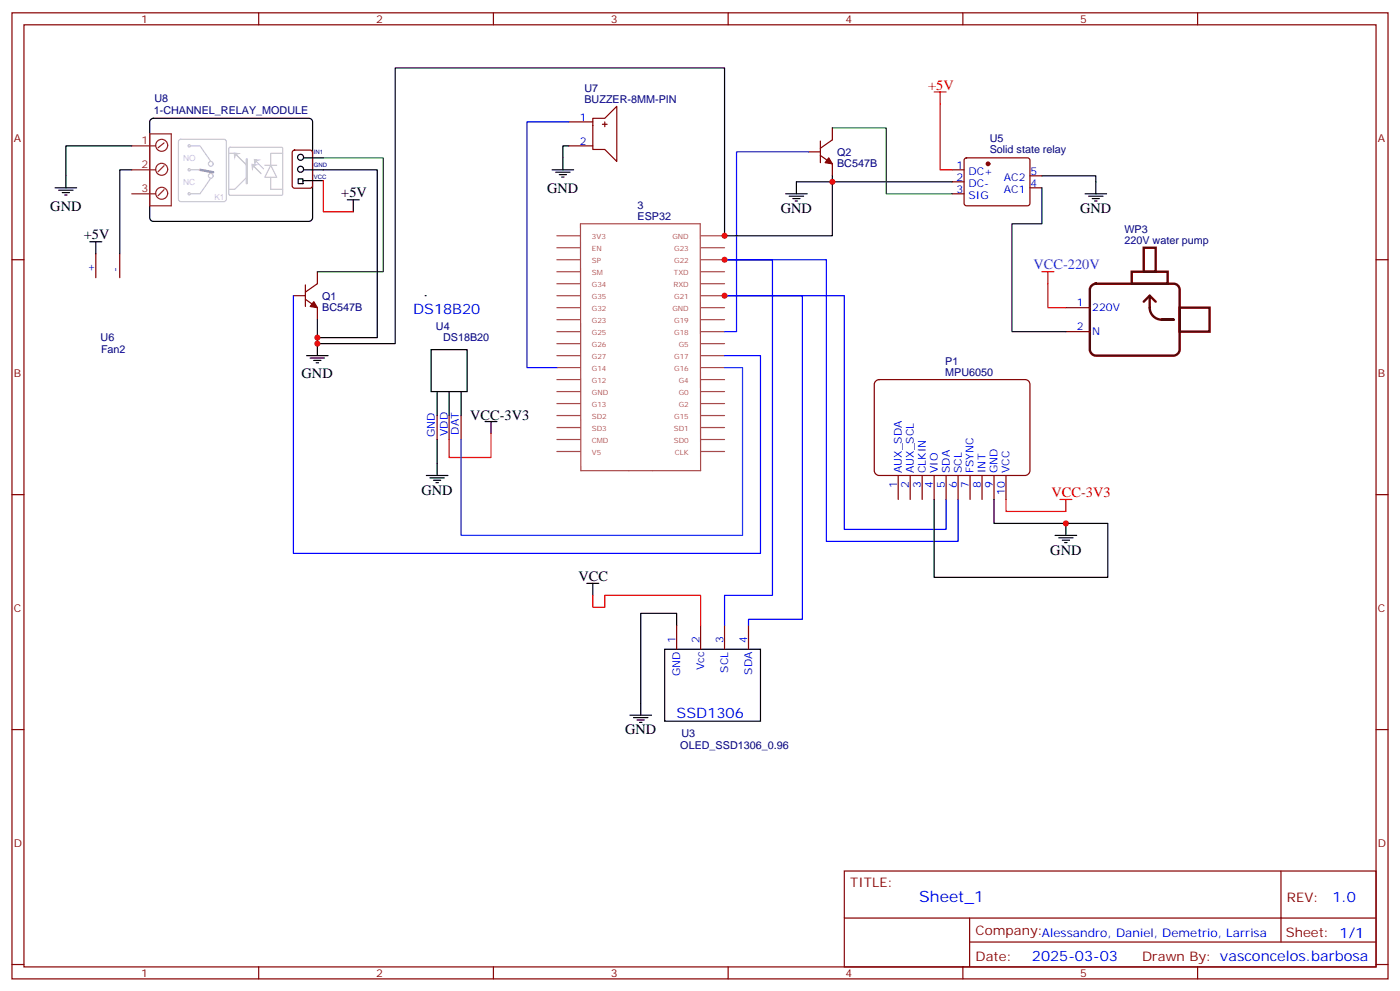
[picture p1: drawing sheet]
<svg xmlns="http://www.w3.org/2000/svg" width="412mm" height="292mm" viewBox="0 0 412 292" stroke-linecap="round" stroke-linejoin="round" font-family="sans-serif">
<g fill="none" stroke="#870000" stroke-width=".35">
<path d="M3.5 3.8h405.4v284.3h-405.4zM7.1 7.3h398.2v277.3h-398.2zM76.2 3.8v3.5M145.3 3.8v3.5M214.5 3.8v3.5M283.6 3.8v3.5M352.8 3.8v3.5M167.6 35.9h7M174.6 34.8h3.6l3.5-3.5v16.2l-3.5-3.5h-3.6zM177.4 36.6h1.5M178.2 35.9v1.4M245.2 37.6v3.6l-3.5 2.4"/>
<path d="M86.3 44.4l.5-.2h4.6l.6 .4 .1 10.1-.5 .6-4.8 .1-.7-.5v-10zM167.6 42.9h7M238.1 44.7h3.6M241.7 41.5v6.4M241.7 45.8l3.5 2.4v3.6M280.5 50h3.5M280.5 53.5h3.5M280.5 57h3.5M284.2 46.7l.5-.2h18l.5 .2 .2 .5-.1 12.9-.6 .5-18.3-.1-.4-.6v-12.7zM303.4 55.3h3.5M303.4 51.8h3.5M3.5 76.4h3.6"/>
<path d="M28.2 74.7v7M35.3 74.7v7M93.5 80v3.5l-3.5 2.5M405.3 76.4h3.6M86.4 87h3.6M90 83.9v6.3M90 88.1l3.5 2.5v3.5M314 90.6h7M314 97.6h7M128.8 122.3v7.1M132.3 122.3v7.1M135.8 122.3v7.1"/>
<path d="M3.5 145.6h3.6M405.3 145.6h3.6M199.3 184v7.1M206.4 184v7.1M213.4 184v7.1M220.5 184v7.1M3.5 214.7h3.6M405.3 214.7h3.6M248.7 256.4h156.6v28.2h-156.6zM377.3 256.4v20.9M248.7 270.2h156.5M285.6 277.3h119.6"/>
<path d="M285.6 270.2v14.1M3.5 283.9h3.6M76.2 284.6v3.5M145.3 284.6v3.5M214.5 284.6v3.5M283.6 284.6v3.5M352.8 284.6v3.5M405.3 283.9h3.6"/>
</g>
<g fill="none" stroke="#000" stroke-width=".35">
<path d="M44.3 35.3l.9-.5h45.8l.6 .2 .5 .9v28.2l-.3 .6-.8 .5h-45.8l-.7-.3-.4-.8v-28.2zM87.8 52.6h1.4v1.5h-1.4zM89.3 53.2h5.9M89.6 46.5h5.6M89.6 50h5.6M90.3 104.7h6.4M91.4 105.4h4.2M92.4 106.1h2.1M93.1 106.8h.7M93.5 101.1v3.6M127 102.9h10.6v12.4h-10.6zM128.8 115.3v7"/>
<path d="M132.3 115.3v7M135.8 115.3v7M125.6 139.9h6.3M128.8 129.4v10.5M142.9 124.1h3.5M144.6 124.1v3.5M126.6 140.7h4.3M127.7 141.4h2.1M128.4 142.1h.7M172.9 171.7h3.5M174.6 171.7v3.5M195.8 191.1h28.2v21.2h-28.2z"/>
<path d="M199.3 184v-3.5h-10.6v30M185.6 210.5h6.3M186.6 211.2h4.3M187.7 211.9h2.1M188.4 212.6h.7"/>
<circle cx="88.5" cy="49.8" r=".88"/>
<circle cx="88.5" cy="46.3" r=".88"/>
</g>
<circle cx="125.2" cy="87" r=".18" fill="#000"/>
<g fill="#870000" stroke="#870000" stroke-width=".35">
<path d="M92.4 88.8l1.1 1.8-2.1-.4z"/>
<path d="M244.1 46.5l1.1 1.7-2.1-.3z"/>
<circle cx="291" cy="48.2" r=".53"/>
</g>
<path d="M144.6 127.6v7.1h-12.3v-5.3M174.6 175.2v3.6h3.6v-3.6h28.2v8.8" fill="none" stroke="#f00" stroke-width=".35"/>
<path d="M333.4 80h10.6v3.5h-10.6zM336.9 72.9h3.5v7.1h-3.5zM321.6 84l1.2-.5h22.9a1.76 1.76 0 0 1 1.8 1.8v17.6a1.89 1.89 0 0 1-1.8 1.8h-22.9a1.89 1.89 0 0 1-1.8-1.8v-17.6zM338.7 87l-1.8 1.8M340.4 88.8l-1.7-1.8v3.6a3.5 3.5 0 0 0 3.5 3.5M342.2 94.1h3.5h-3.5M347.5 90.6h8.8v7h-8.8z" fill="none" stroke="#600" stroke-width=".71"/>
<g fill="none" stroke="#8c2424" stroke-width=".35">
<path d="M44.1 39.4h6.3v21.2h-6.3M44.1 39.2v21.2M38.8 50h7.1M38.8 42.9h7.1M38.8 57h7.1M48.3 55.8l-1.7 1.8M48.3 48.8l-1.7 1.7M48.3 42.1l-1.7 1.4"/>
<circle cx="47.6" cy="56.9" r="1.76"/>
<circle cx="47.6" cy="49.8" r="1.76"/>
<circle cx="47.6" cy="42.8" r="1.76"/>
</g>
<g fill="none" stroke="#ccc" stroke-width=".35">
<path d="M52.8 41.2l.5-.2h12.7l.5 .2 .2 .5v16.9l-.3 .5-.4 .2h-12.7l-.5-.2-.2-.5v-16.9zM56.1 42.9h2.8l3.2 4.6M56.1 50h2.8M62.1 52.5l-3.2 4.5h-2.8"/>
<circle cx="55.7" cy="42.9" r=".35"/>
<circle cx="55.7" cy="57" r=".35"/>
<circle cx="55.7" cy="50" r=".35"/>
<circle cx="62.1" cy="48.2" r=".71"/>
<circle cx="62.1" cy="51.8" r=".71"/>
</g>
<path d="M58.9 50l3.9 .7" fill="none" stroke="#999" stroke-width=".71"/>
<g fill="#ccc">
<path d="M68.8 44.9l2.2 .2-1.4 .5-.5 1.5z"/>
<path d="M74 48.2l2.3 .2-1.5 .5-.5 1.5z"/>
<path d="M74.7 46.8l2.3 .2-1.5 .5-.5 1.5z"/>
</g>
<path d="M67.4 45.1h1.8l3.5 3.6v3.5l-3.5 3.5h-1.8M67.5 43.5l.3-.1h15.3l.2 .3-.1 13.6-.3 .2-15.3-.1-.2-.3zM74.8 49l2.1 2.1M75.5 47.6l2.1 2.1M78 48.7h3.5M79.7 48.7l1.8 3.5h-3.5zM79.7 52.2v3.5h3.6M83.3 45.1h-3.6v3.6" fill="none" stroke="#ccc" stroke-width=".35"/>
<path d="M72.7 46.9v7" fill="none" stroke="#ccc" stroke-width=".71"/>
<g fill="none" stroke="#a64a4a" stroke-width=".35">
<path d="M164 76.4h7M164 69.4h7M164 72.9h7M164 80h7M171 65.9h35.3l.1 72.6h-35.3zM206.5 76.4h6.9M206.5 69.4h6.9M206.5 72.9h6.9M206.5 80h6.9M164 83.5h7M164 97.6h7M164 94.1h7"/>
<path d="M164 87h7M164 90.6h7M206.5 83.5h6.9M206.5 97.6h6.9M206.5 94.1h6.9M206.5 87h6.9M206.5 90.6h6.9M164 118.8h7M164 104.7h7M164 101.1h7M164 108.2h7M164 111.7h7"/>
<path d="M164 115.3h7M206.5 118.8h6.9M206.5 104.7h6.9M206.5 101.1h6.9M206.5 108.2h6.9M206.5 111.7h6.9M206.5 115.3h6.9M164 129.4h7M164 132.9h7M164 125.8h7M164 122.3h7M206.5 129.4h6.9"/>
<path d="M206.5 132.9h6.9M206.5 125.8h6.9M206.5 122.3h6.9"/>
</g>
<path d="M213.4 108.2h5.3v49.4h-82.9v-28.2" fill="none" stroke="#03f" stroke-width=".35"/>
<path d="M167.6 35.9h-12.4v72.3h8.8M86.4 87v75.9h137.6v-58.2h-10.6M278.7 147v8.8h-30v-68.8h-35.3h23v95.3h-15.9v1.7M282.2 147v12.3h-38.8v-82.9h-30h14.1v98.8h-14.1v8.8" fill="none" stroke="#00f" stroke-width=".35"/>
<g fill="none" stroke="#000" stroke-width=".35">
<path d="M16.2 55.3h6.4M17.3 56h4.2M18.3 56.7h2.2M19 57.4h.8M38.8 50h-3.5v24.7M38.8 42.9h-19.4v12.4M95.2 50h15.9v49.4h-17.6M102.3 58.8h3.5M104.1 58.8v3.5M162.6 50h6.4M163.7 50.7h4.2M164.7 51.4h2.2"/>
<path d="M165.5 52.1h.7M167.6 42.9h-1.8v7.1M231.4 57h6.4M232.5 57.7h4.2M233.5 58.5h2.2M234.2 59.2h.7M245.2 51.8v17.6h-31.8v-49.4h-97v81.1h-22.9M280.5 53.5h-45.9v3.5M306.9 51.8h15.9v5.2M319.6 57h6.4M320.7 57.7h4.2M321.7 58.5h2.1"/>
<path d="M322.4 59.2h.7M26.5 71.2h3.5M28.2 71.2v3.5"/>
</g>
<path d="M275.2 27.1h3.5M276.9 27.1v22.9h3.6M95.2 53.2v9.1h8.9M306.9 80h3.5M308.7 80v10.6h5.3" fill="none" stroke="#f00" stroke-width=".35"/>
<path d="M306.9 55.3v10.6h-8.8v31.7h15.9M93.5 94.1v7" fill="none" stroke="#003" stroke-width=".35"/>
<path d="M238.1 44.7h-21.1v52.9h-3.6" fill="none" stroke="#30f" stroke-width=".35"/>
<path d="M245.2 37.6h15.9v19.4h19.4M95.2 46.5h17.7v33.5h-19.4" fill="none" stroke="#008700" stroke-width=".35"/>
<path d="M257.8 112.3l1.1-.6h43.1a1.41 1.41 0 0 1 1.4 1.4v25.4a1.51 1.51 0 0 1-1.4 1.4h-43.1a1.51 1.51 0 0 1-1.4-1.4v-25.4z" fill="#fff" stroke="#800000" stroke-width=".35"/>
<path d="M264.6 139.9v7.1M268.1 139.9v7.1M271.6 139.9v7.1M275.2 139.9v7.1M278.7 139.9v7.1M282.2 139.9v7.1M285.8 139.9v7.1M289.3 139.9v7.1M292.8 139.9v7.1M296.3 139.9v7.1" fill="none" stroke="#870000" stroke-width=".35"/>
<path d="M296.3 147v3.5h17.7v-3.5M312.2 147h3.5" fill="none" stroke="#f00" stroke-width=".35"/>
<path d="M275.2 147v22.9h51.1v-15.8h-33.5v-7.1M310.8 157.6h6.3M311.9 158.3h4.2M312.9 159h2.1M313.6 159.7h.7M314 154.1v3.5" fill="none" stroke="#000" stroke-width=".35"/>
<g fill="#c00">
<circle cx="245.2" cy="53.5" r=".88"/>
<circle cx="93.5" cy="101.1" r=".88"/>
<circle cx="213.4" cy="69.4" r=".88"/>
<circle cx="93.5" cy="99.4" r=".88"/>
<circle cx="213.4" cy="76.4" r=".88"/>
<circle cx="213.4" cy="87" r=".88"/>
<circle cx="314" cy="154.1" r=".88"/>
</g>
<text font-size="4.6" fill="#00f" x="270.8" y="265.4">Sheet_1</text>
<g font-size="4.2" fill="#f00">
<text x="273.4" y="26.4">+5V</text>
<text x="309.7" y="146.3">VCC-3V3</text>
</g>
<g font-size="4.2">
<text x="100.5" y="58.1">+5V</text>
<text x="161.2" y="56.7">GND</text>
<text x="14.8" y="62">GND</text>
<text x="230" y="62.7">GND</text>
<text x="318.2" y="62.7">GND</text>
<text x="24.7" y="70.4">+5V</text>
<text x="88.8" y="111.4">GND</text>
<text x="138.5" y="123.7">VCC-3V3</text>
<text x="124.2" y="145.6">GND</text>
<text x="309.4" y="163.2">GND</text>
<text x="170.4" y="171">VCC</text>
<text x="184.1" y="216.1">GND</text>
</g>
<text font-size="4.2" fill="#60f" x="304.4" y="79.3">VCC-220V</text>
<g font-size="4.2" fill="#00f">
<text x="121.7" y="92.3">DS18B20</text>
<text x="199.3" y="211.2">SSD1306</text>
<text x="392.5" y="265.6">1.0</text>
<text x="304" y="283">2025-03-03</text>
</g>
<g font-size="3.9" fill="#800">
<text x="250.5" y="260.9">TITLE:</text>
<text x="379.1" y="265.6">REV:</text>
<text x="287.4" y="275.1">Company:Alessandro, Daniel, Demetrio, Larrisa</text>
<text x="378.7" y="275.8">Sheet: 1/1</text>
<text x="287.4" y="282.8">Date:</text>
<text x="336.4" y="282.9">Drawn By: vasconcelos.barbosa</text>
</g>
<g font-size="3.2" fill="#800">
<text x="41.6" y="6.8">1</text>
<text x="110.8" y="6.8">2</text>
<text x="179.9" y="6.8">3</text>
<text x="249.1" y="6.8">4</text>
<text x="318.2" y="6.8">5</text>
<text x="4.1" y="41.9">A</text>
<text x="405.9" y="41.9">A</text>
<text x="4.1" y="111">B</text>
<text x="405.9" y="111">B</text>
<text x="4.1" y="180.2">C</text>
<text x="405.9" y="180.2">C</text>
<text x="4.1" y="249.3">D</text>
<text x="405.9" y="249.3">D</text>
<text x="41.6" y="287.6">1</text>
<text x="110.8" y="287.6">2</text>
<text x="179.9" y="287.6">3</text>
<text x="249.1" y="287.6">4</text>
<text x="318.2" y="287.6">5</text>
</g>
<g font-size="3.2" fill="#000080">
<text x="45.5" y="30">U8</text>
<text x="172.2" y="27">U7</text>
<text x="45.3" y="33.5">1-CHANNEL_RELAY_MODULE</text>
<text x="172.2" y="30.2">BUZZER-8MM-PIN</text>
<text x="291.5" y="41.8">U5</text>
<text x="246.6" y="45.8">Q2</text>
<text x="291.5" y="45.1">Solid state relay</text>
<text x="246.6" y="49.1">BC547B</text>
<text x="187.8" y="64.8">ESP32</text>
<text x="187.8" y="61.6">3</text>
<text x="331.2" y="71.9">220V water pump</text>
<text x="331.2" y="68.7">WP3</text>
<text x="94.9" y="88.2">Q1</text>
<text x="94.9" y="91.4">BC547B</text>
<text x="29.6" y="100.5">U6</text>
<text x="128.4" y="97">U4</text>
<text x="130.5" y="100.5">DS18B20</text>
<text x="29.8" y="104">Fan2</text>
<text x="278.4" y="107.4">P1</text>
<text x="278.4" y="110.7">MPU6050</text>
<text x="200.4" y="220.5">OLED_SSD1306_0.96</text>
<text x="200.7" y="216.9">U3</text>
</g>
<g font-size="3.2" fill="#00f">
<text x="170.8" y="35.5">1</text>
<text x="170.8" y="42.6">2</text>
<text x="281.8" y="49.6">1</text>
<text x="281.8" y="53.2">2</text>
<text x="285.3" y="51.4">DC+</text>
<text x="295.7" y="53.2">AC2</text>
<text x="303.6" y="51.4">5</text>
<text x="281.8" y="56.7">3</text>
<text x="285.3" y="54.9">DC-</text>
<text x="285.3" y="58.5">SIG</text>
<text x="295.7" y="56.7">AC1</text>
<text x="303.6" y="54.9">4</text>
<text x="27.9" y="80" transform="rotate(-90 27.9 80)">+</text>
<text x="34.9" y="80" transform="rotate(-90 34.9 80)">-</text>
<text x="317.2" y="90.2">1</text>
<text x="321.7" y="91.6">220V</text>
<text x="317.2" y="97.3">2</text>
<text x="321.7" y="98.7">N</text>
<text x="128.1" y="128.7" transform="rotate(-90 128.1 128.7)">GND</text>
<text x="131.9" y="128.3" transform="rotate(-90 131.9 128.3)">VDD</text>
<text x="135.1" y="128" transform="rotate(-90 135.1 128)">DAT</text>
<text x="264.2" y="143.7" transform="rotate(-90 264.2 143.7)">1</text>
<text x="265.6" y="139.2" transform="rotate(-90 265.6 139.2)">AUX_SDA</text>
<text x="267.8" y="143.7" transform="rotate(-90 267.8 143.7)">2</text>
<text x="269.2" y="139.2" transform="rotate(-90 269.2 139.2)">AUX_SCL</text>
<text x="271.3" y="143.7" transform="rotate(-90 271.3 143.7)">3</text>
<text x="272.7" y="139.2" transform="rotate(-90 272.7 139.2)">CLKIN</text>
<text x="274.8" y="143.7" transform="rotate(-90 274.8 143.7)">4</text>
<text x="276.2" y="139.2" transform="rotate(-90 276.2 139.2)">VIO</text>
<text x="278.3" y="143.7" transform="rotate(-90 278.3 143.7)">5</text>
<text x="279.8" y="139.2" transform="rotate(-90 279.8 139.2)">SDA</text>
<text x="281.9" y="143.7" transform="rotate(-90 281.9 143.7)">6</text>
<text x="283.3" y="139.2" transform="rotate(-90 283.3 139.2)">SCL</text>
<text x="285.4" y="143.7" transform="rotate(-90 285.4 143.7)">7</text>
<text x="286.8" y="139.2" transform="rotate(-90 286.8 139.2)">FSYNC</text>
<text x="288.9" y="143.7" transform="rotate(-90 288.9 143.7)">8</text>
<text x="290.3" y="139.2" transform="rotate(-90 290.3 139.2)">INT</text>
<text x="292.5" y="143.7" transform="rotate(-90 292.5 143.7)">9</text>
<text x="293.9" y="139.2" transform="rotate(-90 293.9 139.2)">GND</text>
<text x="297.4" y="139.2" transform="rotate(-90 297.4 139.2)">VCC</text>
<text x="296" y="145.7" transform="rotate(-90 296 145.7)">10</text>
<text x="199" y="189.3" transform="rotate(-90 199 189.3)">1</text>
<text x="206" y="189.3" transform="rotate(-90 206 189.3)">2</text>
<text x="213.1" y="189.3" transform="rotate(-90 213.1 189.3)">3</text>
<text x="220.1" y="189.3" transform="rotate(-90 220.1 189.3)">4</text>
<text x="207.4" y="197.3" transform="rotate(-90 207.4 197.3)">Vcc</text>
<text x="214.5" y="198" transform="rotate(-90 214.5 198)">SCL</text>
<text x="200.4" y="199.1" transform="rotate(-90 200.4 199.1)">GND</text>
<text x="221.5" y="198.6" transform="rotate(-90 221.5 198.6)">SDA</text>
</g>
<g font-size="3.2" fill="#8d2323">
<text x="41.7" y="42.4">1</text>
<text x="41.7" y="49.5">2</text>
<text x="41.7" y="56.5">3</text>
</g>
<g font-size="2.5" fill="#ccc">
<text x="54" y="47.5">NO</text>
<text x="54" y="54.6">NC</text>
<text x="63.1" y="58.8">K1</text>
</g>
<g font-size="2.1" fill="#a54b4b">
<text x="174.3" y="70.4">3V3</text>
<text x="198" y="70.4">GND</text>
<text x="174.3" y="74">EN</text>
<text x="174.3" y="77.5">SP</text>
<text x="198.6" y="77.5">G22</text>
<text x="198.6" y="74">G23</text>
<text x="174.3" y="81">SM</text>
<text x="198.5" y="81">TXD</text>
<text x="174.3" y="84.5">G34</text>
<text x="174.3" y="88.1">G35</text>
<text x="198.4" y="84.5">RXD</text>
<text x="198.6" y="88.1">G21</text>
<text x="174.3" y="91.6">G32</text>
<text x="174.3" y="95.1">G23</text>
<text x="198" y="91.6">GND</text>
<text x="198.6" y="95.1">G19</text>
<text x="174.3" y="98.7">G25</text>
<text x="198.6" y="98.7">G18</text>
<text x="174.3" y="105.7">G27</text>
<text x="174.3" y="102.2">G26</text>
<text x="198.6" y="105.7">G17</text>
<text x="199.9" y="102.2">G5</text>
<text x="174.3" y="109.2">G14</text>
<text x="174.3" y="112.8">G12</text>
<text x="198.6" y="109.2">G16</text>
<text x="199.9" y="112.8">G4</text>
<text x="174.3" y="119.8">G13</text>
<text x="174.3" y="116.3">GND</text>
<text x="199.9" y="119.8">G2</text>
<text x="199.9" y="116.3">G0</text>
<text x="174.3" y="123.3">SD2</text>
<text x="198.6" y="123.3">G15</text>
<text x="174.3" y="130.4">CMD</text>
<text x="174.3" y="126.9">SD3</text>
<text x="198.5" y="130.4">SD0</text>
<text x="198.5" y="126.9">SD1</text>
<text x="174.3" y="133.9">V5</text>
<text x="198.8" y="133.9">CLK</text>
</g>
<g font-size="1.8" fill="#000080">
<text x="92.4" y="45.4">IN1</text>
<text x="92.4" y="52.8">VCC</text>
<text x="92.4" y="49.3">GND</text>
</g>
</svg>
